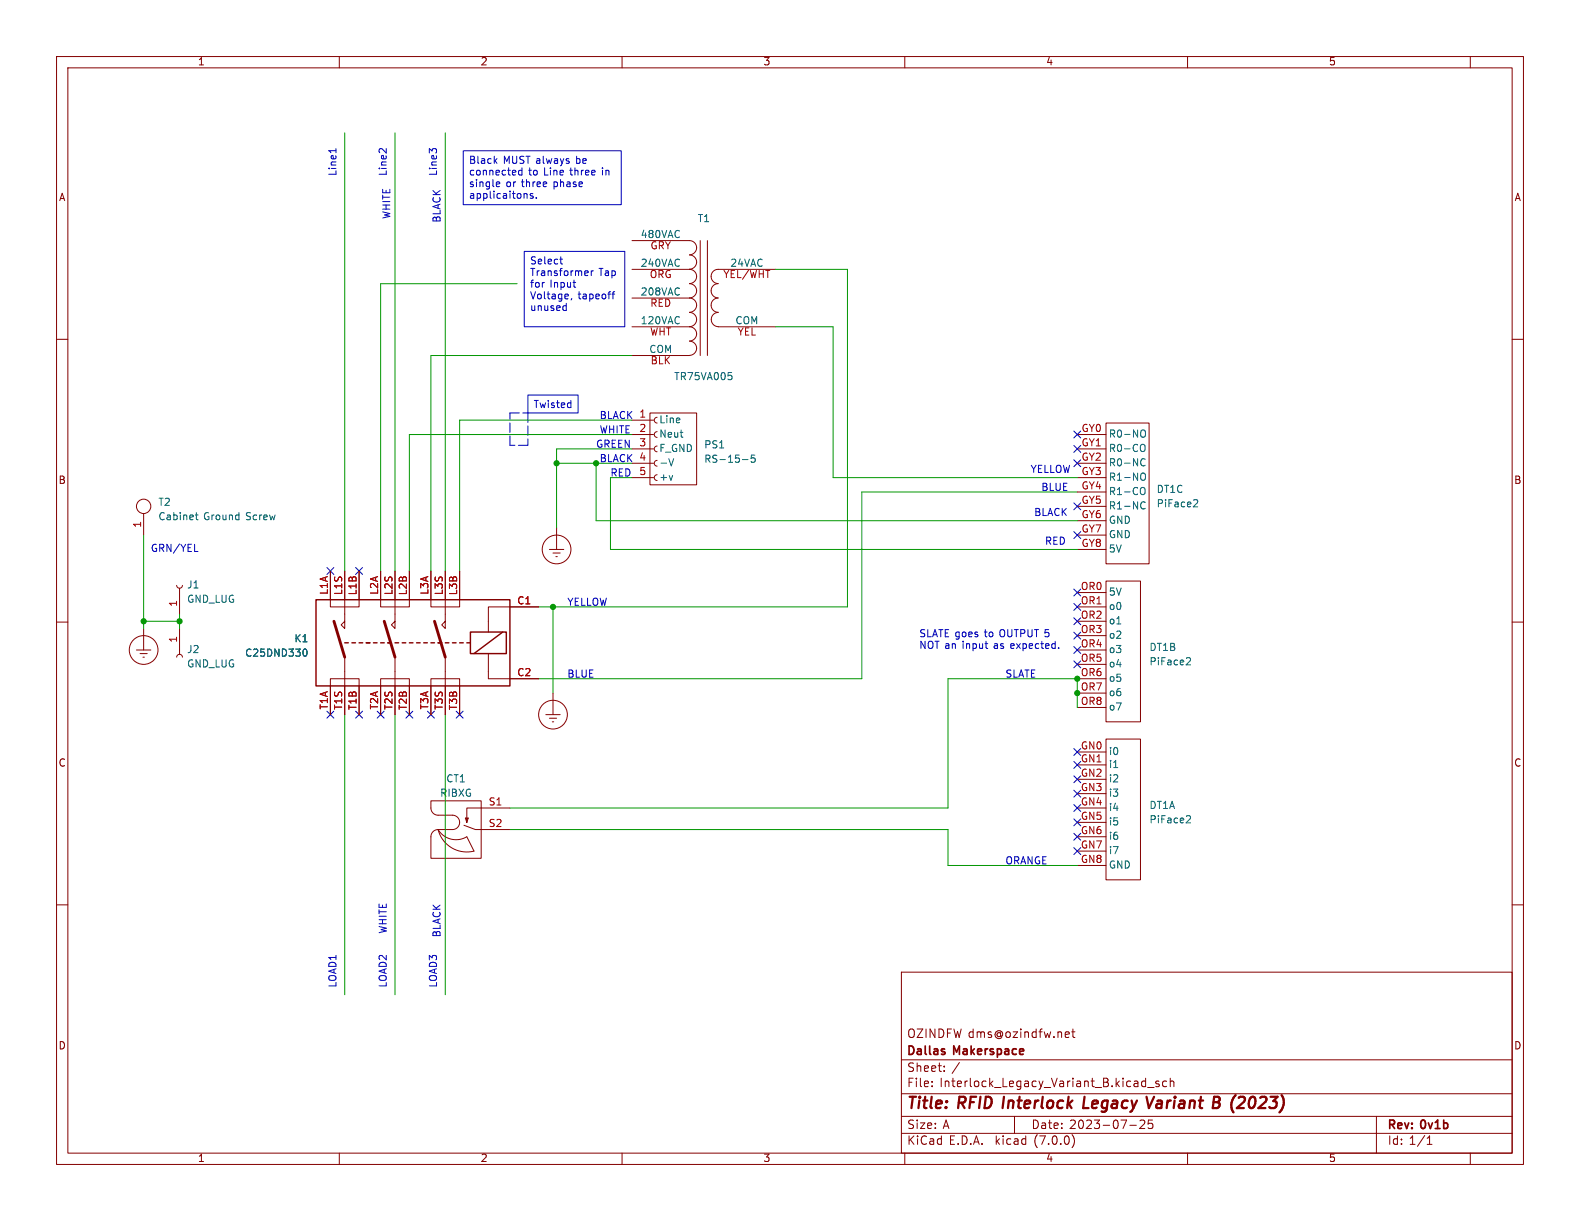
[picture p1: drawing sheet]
<svg xmlns="http://www.w3.org/2000/svg" width="279mm" height="216mm" viewBox="0 0 279 216" stroke-linecap="round" stroke-linejoin="round" font-family="sans-serif">
<g fill="none" stroke="#840000" stroke-width=".18">
<path d="M10 10h259.4v195.9h-259.4zM12 12h255.4v191.9h-255.4zM60 10v2M110 10v2M160 10v2M210 10v2M260 10v2M10 60h2M111.8 42.5h10.1a1.26 1.26 0 0 1 1.3 1.3 1.26 1.26 0 0 1-1.3 1.3M111.8 47.6h10.1M111.8 52.7h10.1M111.8 57.8h10.1"/>
<path d="M121.9 57.8a1.26 1.26 0 0 1 1.3 1.2 1.26 1.26 0 0 1-1.3 1.3M121.9 55.2a1.26 1.26 0 0 1 1.3 1.3 1.26 1.26 0 0 1-1.3 1.3M121.9 52.7a1.26 1.26 0 0 1 1.3 1.3 1.26 1.26 0 0 1-1.3 1.2M121.9 50.2a1.26 1.26 0 0 1 1.3 1.2 1.26 1.26 0 0 1-1.3 1.3M121.9 47.6a1.26 1.26 0 0 1 1.3 1.3 1.26 1.26 0 0 1-1.3 1.2M121.9 45.1a1.26 1.26 0 0 1 1.3 1.2 1.26 1.26 0 0 1-1.3 1.3M123.8 42.5v20.4M125.1 42.5v20.4M127 50.2a1.27 1.27 0 0 0-1.2 1.2 1.27 1.27 0 0 0 1.2 1.3 1.26 1.26 0 0 0-1.2 1.3 1.26 1.26 0 0 0 1.2 1.2M127 55.2a1.26 1.26 0 0 0-1.2 1.3 1.26 1.26 0 0 0 1.2 1.3h10.2M137.2 47.6h-10.2a1.26 1.26 0 0 0-1.2 1.3 1.26 1.26 0 0 0 1.2 1.2M267.4 60h2"/>
<path d="M111.8 74.3h3.8M111.8 76.8h3.8M111.8 79.4h3.8M111.8 62.9h10.1M114.9 73h8.3v12.7h-8.3zM116.2 78.9l-.3 .1-.2 .4 .1 .3 .4 .2M116.2 76.3l-.3 .2-.2 .3 .1 .4 .4 .1M116.2 73.8l-.3 .1-.2 .4 .1 .3 .4 .2M121.9 60.3a1.26 1.26 0 0 1 1.3 1.3 1.26 1.26 0 0 1-1.3 1.2M190.5 76.8h5.1M190.5 79.4h5.1M195.6 74.8h7.6v24.9h-7.6z"/>
<path d="M25.4 90.8v3.8M97.2 97.2h2.5M97.8 97.8h1.3M98.3 98.4h.3M98.4 93.3v3.9M111.8 81.9h3.8M111.8 84.5h3.8M116.2 83.9l-.3 .2-.2 .3 .1 .4 .4 .2M116.2 81.4l-.3 .1-.2 .4 .1 .4 .4 .1M190.5 81.9h5.1M190.5 84.5h5.1M190.5 87h5.1"/>
<path d="M190.5 89.5h5.1M190.5 92.1h5.1M190.5 94.6h5.1M190.5 97.2h5.1M10 110h2M24.1 114.9h2.6M24.8 115.6h1.2M25.3 116.2h.2M25.4 111.1v3.8M31.2 103.5l.2 .3 .3 .2 .4-.1 .2-.4M31.2 116.2l.2-.4 .4-.1 .3 .2 .2 .3M31.7 104v4.6"/>
<path d="M31.7 111.1v4.6M58.4 101v6.3h5.1v-6.3M61 101v10.1l-.7-.6 .7-.6M61 116.2v10.2M67.3 101v6.3h5.1v-6.3M69.8 101v10.1l-.6-.6 .6-.6M69.8 116.2v10.2M76.2 101v6.3h5.1v-6.3M78.7 101v10.1l-.6-.6 .6-.6M78.7 116.2v10.2M86.4 115.6v4.4h8.8M95.2 107.3h-8.8v4.5"/>
<path d="M190.5 104.8h5.1M190.5 107.3h5.1M190.5 109.9h5.1M190.5 112.4h5.1M190.5 114.9h5.1M190.5 117.5h5.1M195.6 102.7h6.1v24.9h-6.1zM267.4 110h2M58.4 126.4v-6.4h5.1v6.4M67.3 126.4v-6.4h5.1v6.4M76.2 126.4v-6.4h5.1v6.4M96.5 126.4h2.6"/>
<path d="M97.2 127h1.2M97.7 127.6h.2M97.8 122.6v3.8M190.5 120h5.1M190.5 122.6h5.1M190.5 125.1h5.1M190.5 133h5.1M190.5 135.3h5.1M190.5 137.8h5.1M195.6 130.7h6.1v24.9h-6.1zM10 160h2M76.2 141.6h8.9v10.2h-8.9v-3.8a1.27 1.27 0 0 1 1.3-1.3h2.5a1.27 1.27 0 0 0 1.3-1.3 1.27 1.27 0 0 0-1.3-1.3h-2.5a1.27 1.27 0 0 1-1.3-1.2z"/>
<path d="M77.5 146.7a3.7 3.7 0 0 0 5 1.3l1.3 2.5a5.2 5.2 0 0 1-6.3-3.8zM82 145.9l2.1 .8h6.1M82.3 144.7l.2 .2 .3-.2M82.3 144.7h.5l-.3 .7zM90.2 142.9h-7.7v2.5M190.5 140.3h5.1M190.5 142.9h5.1M190.5 145.4h5.1M190.5 148h5.1M190.5 150.5h5.1M190.5 153h5.1M267.4 160h2"/>
<path d="M159.4 171.9h108v32h-108zM159.4 197.4h108M159.4 193.4h108M159.4 187.4h108M164.8 192v.2M164.8 191.2v.2M167 189.3v.2M167 188.5v.2M179.4 197.4v3M188.4 183.4h.6M188.4 182.5h.5l.2 .3-.7 .2M189.5 182.5h.6"/>
<path d="M189.7 182v1.2l.4 .3M199.8 199h1.1M202.4 198.2v.5l-.9 .9h.9M202.9 192.3h1.2M203.8 198.1h-.7l-.1 .7 .2-.2 .5 .1 .2 .2-.1 .5-.2 .2-.6-.2M204.9 191.2h-.3l-.2 .2v.2l.5 .1v.4h-.5M206.3 191.2h-.4l-.3 .2v.5l.1 .2h.6M206.9 191.3l.3-.1h.3l.1 1M206.9 190.7v1.5M243.4 197.4v6.5M60 203.9v2M110 203.9v2"/>
<path d="M159.4 200.4h108M160 203.9v2M189.6 200.7a1.74 1.74 0 0 1 0 2.2M210 203.9v2M252.4 202.4h.8M252.4 201.3l.4-.4v1.5M260 203.9v2"/>
<circle cx="25.4" cy="89.5" r="1.27"/>
<circle cx="98.4" cy="97.2" r="2.54"/>
<circle cx="25.4" cy="114.9" r="2.54"/>
<circle cx="97.8" cy="126.4" r="2.54"/>
</g>
<path d="M191.8 193.9l-.3 2h1M204.1 193.9l-.9 2M214.7 193.9h.7a.49 .49 0 0 1 .3 .6 .49 .49 0 0 1-.4 .4l.2 .1a.58 .58 0 0 1-.3 .9M218.5 193.6l-.1 .1M226.6 193.6l.1 .1" fill="none" stroke="#840000" stroke-width=".4"/>
<g fill="none" stroke="#006464" stroke-width=".18">
<path d="M128.8 65.9h.6M129.3 66.4l.1 .2-.1 .5M202 78.6a.43 .43 0 0 1 .5 .4v.4a.43 .43 0 0 1-.5 .4M202 76a.43 .43 0 0 1 .6 .5v.4a.43 .43 0 0 1-.6 .4M34.5 91.1h.5M34.7 90.6v1.1l.3 .2M119.1 81.1l-.4 1.3M131.3 81.3h1M133.5 80.5h-.6l-.1 .6 .2-.1h.4l.1 .2v.4l-.2 .1-.5-.1M202 86.2a.43 .43 0 0 1 .5 .4v.4a.43 .43 0 0 1-.5 .5M202 81.2l.3-.1 .2 .1M202 88.8l.3-.1 .2 .2"/>
<path d="M202 83.7a.43 .43 0 0 1 .6 .4v.4a.43 .43 0 0 1-.6 .4M202.5 82.3l-.2 .1-.3-.1M202.5 89.9l-.2 .1-.3-.1M211.3 88.4h.4l.1 .3-.8 .9h.8M53.8 114.8h.1a.68 .68 0 0 1 .4 .6 .68 .68 0 0 1-.4 .6h-.1M210 116.3l.4 .1 .1 .3-.8 .9h.8M210 144.2l.4 .1 .1 .3-.8 .9h.8"/>
</g>
<g fill="none" stroke="#840000" stroke-width=".25">
<path d="M55.9 106h34.3v15.3h-34.3zM61 113.7h.6M62.2 113.7h.7M63.5 113.7h.6M64.8 113.7h.6M66 113.7h.7M67.3 113.7h.6M68.6 113.7h.6M69.8 113.7h.7M71.1 113.7h.7M72.4 113.7h.6M73.7 113.7h.6"/>
<path d="M74.9 113.7h.7M76.2 113.7h.6M77.5 113.7h.6M78.7 113.7h.7M80 113.7h.6M81.3 113.7h.6M82.5 113.7h.7M83.2 111.8h6.3v3.8h-6.3zM88.9 111.8l-5.1 3.8"/>
</g>
<path d="M59.1 109.9l1.9 6.3M67.9 109.9l1.9 6.3M76.8 109.9l1.9 6.3" fill="none" stroke="#840000" stroke-width=".51"/>
<g fill="none" stroke="#0000c2" stroke-width=".18">
<path d="M59.4 26.3v.7M81.9 26.7h28v9.5h-28zM87.5 28.4l.4 .5M87.9 28l-.5 .5M88 32.2h.3l.1 .3-.6 .1M88.3 32.9l-.3 .1M91.8 30.2v.6l.1 .2 .4-.1M92.3 29.7v1.3M94.2 34.3l-.3-.1-.1 .2v.2l.4 .1v.3h-.4M94.8 34.9v.2M92.7 44.5h17.8v13.3h-17.8zM99 45.8h.5"/>
<path d="M99.2 46.5l.3 .2M100.1 53.6v1.3M100.1 54.8l-.1 .1M101.1 52.8l-.1 .2M101.3 49.9h.5M101.7 50.8h.1M103.9 47.9l.1 .3-.6 .1M104.6 47.9v.8M104.9 47.9l-.3 .2M108.2 52h.5M108.7 51.6l-.3 .2v1M93.3 69.9h8.9v3.1h-8.9z"/>
<path d="M187.2 114.5v.2"/>
</g>
<path d="M90.2 73h3.1M90.2 78.7v-5.7M93.3 78.7h-3.1M93.3 73v5.7" fill="none" stroke="#0000c2" stroke-width=".18" stroke-dasharray="1.7 .6"/>
<g fill="none" stroke="#009600" stroke-width=".18">
<path d="M61 23.5v77.5M69.8 23.5v77.5M78.7 23.5v77.5M91.4 50.2h-24.1v50.8M137.2 57.8h10.1v26.7h43.2M137.2 47.6h12.7v59.7h-54.7M111.8 74.3h-30.5v26.7M111.8 62.9h-35.6v38.1M111.8 79.4h-13.4v13.9M111.8 76.8h-39.4v24.2M25.4 94.6v16.5M98.4 81.9h13.4"/>
<path d="M105.4 81.9v10.2h85.1M111.8 84.5h-3.9v12.7h82.6M190.5 87h-38.1v33h-57.2M25.4 109.9h6.3M31.7 108.6v2.5M97.8 107.3v15.3M61 126.4v49.5M69.8 126.4v49.5M78.7 126.4v49.5M190.5 125.1v-5.1h-22.9v22.9h-77.4M90.2 146.7h77.4v6.3h22.9"/>
</g>
<g fill="none" stroke="#000084" stroke-width=".18">
<path d="M189.9 78.8l1.2 1.2M189.9 76.2l1.2 1.2M191.1 78.8l-1.2 1.2M191.1 76.2l-1.2 1.2M189.9 94l1.2 1.2M189.9 81.3l1.2 1.2M189.9 88.9l1.2 1.2M191.1 94l-1.2 1.2M191.1 81.3l-1.2 1.2M191.1 88.9l-1.2 1.2M57.8 100.4l1.2 1.2M59 100.4l-1.2 1.2"/>
<path d="M62.9 100.4l1.2 1.2M64.1 100.4l-1.2 1.2M189.9 116.9l1.2 1.2M189.9 111.8l1.2 1.2M189.9 106.7l1.2 1.2M189.9 104.2l1.2 1.2M189.9 109.2l1.2 1.3M189.9 114.3l1.2 1.2M191.1 116.9l-1.2 1.2M191.1 111.8l-1.2 1.2M191.1 106.7l-1.2 1.2M191.1 104.2l-1.2 1.2"/>
<path d="M191.1 109.2l-1.2 1.3M191.1 114.3l-1.2 1.2M57.8 125.8l1.2 1.2M59 125.8l-1.2 1.2M62.9 125.8l1.2 1.2M64.1 125.8l-1.2 1.2M66.7 125.8l1.2 1.2M67.9 125.8l-1.2 1.2M71.8 125.8l1.2 1.2M73 125.8l-1.2 1.2M75.6 125.8l1.2 1.2M76.8 125.8l-1.2 1.2"/>
<path d="M80.7 125.8l1.2 1.2M81.9 125.8l-1.2 1.2M189.9 134.6l1.2 1.3M189.9 139.7l1.2 1.2M189.9 132.4l1.2 1.2M189.9 137.2l1.2 1.2M191.1 134.6l-1.2 1.3M191.1 139.7l-1.2 1.2M191.1 132.4l-1.2 1.2M191.1 137.2l-1.2 1.2M189.9 149.9l1.2 1.2M189.9 147.3l1.2 1.3"/>
<path d="M189.9 144.8l1.2 1.2M189.9 142.3l1.2 1.2M191.1 149.9l-1.2 1.2M191.1 147.3l-1.2 1.3M191.1 144.8l-1.2 1.2M191.1 142.3l-1.2 1.2"/>
</g>
<g fill="#009600" stroke="#009600" stroke-width=".18">
<circle cx="190.5" cy="122.6" r=".46"/>
<circle cx="190.5" cy="120" r=".46"/>
<circle cx="105.4" cy="81.9" r=".46"/>
<circle cx="98.4" cy="81.9" r=".46"/>
<circle cx="31.7" cy="109.9" r=".46"/>
<circle cx="97.8" cy="107.3" r=".46"/>
<circle cx="25.4" cy="109.9" r=".46"/>
</g>
<g font-size="2.8" fill="#840000">
<text x="160.4" y="196.7">Title:</text>
<text x="169.5" y="196.7">RFID Interlock</text>
<text x="192.8" y="196.7">Legacy</text>
<text x="204.7" y="196.7">Variant</text>
<text x="217" y="196.7">B (2023)</text>
</g>
<g font-size="2.1" fill="#840000">
<text x="160.4" y="183.8">OZINDFW dms@ozindfw.net</text>
<text x="160.4" y="189.8">Sheet:</text>
<text x="160.4" y="187">Dallas</text>
<text x="168.3" y="189.8">/</text>
<text x="168.7" y="187">Makerspace</text>
<text x="160.4" y="192.5">File:</text>
<text x="166.2" y="192.5">Interlock_Legacy_Variant_B.kicad_sch</text>
<text x="160.4" y="202.7">KiCad</text>
<text x="160.4" y="199.9">Size:</text>
<text x="166.7" y="199.9">A</text>
<text x="167.8" y="202.7">E.D.A.</text>
<text x="176.1" y="202.7">kicad</text>
<text x="182.4" y="199.9">Date:</text>
<text x="183" y="202.7">(7.0.0)</text>
<text x="189.1" y="199.9">2023-07-25</text>
<text x="245.4" y="200.1">Rev:</text>
<text x="245.4" y="202.7">Id: 1/1</text>
<text x="251.4" y="200.1">0v1b</text>
</g>
<g font-size="1.8" fill="#840000">
<text x="35" y="11.8">1</text>
<text x="85" y="11.8">2</text>
<text x="135" y="11.8">3</text>
<text x="185" y="11.8">4</text>
<text x="235" y="11.8">5</text>
<text x="10.4" y="35.8">A</text>
<text x="267.8" y="35.8">A</text>
<text x="10.3" y="85.8">B</text>
<text x="267.7" y="85.8">B</text>
<text x="10.3" y="135.8">C</text>
<text x="267.7" y="135.8">C</text>
<text x="10.3" y="185.8">D</text>
<text x="267.7" y="185.8">D</text>
<text x="35" y="205.7">1</text>
<text x="85" y="205.7">2</text>
<text x="135" y="205.7">3</text>
<text x="185" y="205.7">4</text>
<text x="235" y="205.7">5</text>
</g>
<g font-size="1.8" fill="#0000c2">
<text x="82.9" y="29.3">Black</text>
<text x="89" y="29.3">MUST always</text>
<text x="102" y="29.3">be</text>
<text x="59.7" y="31.1" transform="rotate(-90 59.7 31.1)">Line1</text>
<text x="68.6" y="31.1" transform="rotate(-90 68.6 31.1)">Line2</text>
<text x="77.5" y="31.1" transform="rotate(-90 77.5 31.1)">Line3</text>
<text x="82.9" y="31.4">connected</text>
<text x="82.9" y="33.5">single</text>
<text x="82.9" y="35.5">applicaitons.</text>
<text x="89.5" y="33.5">or</text>
<text x="92.3" y="33.5">three</text>
<text x="93.5" y="31.4">to</text>
<text x="96.3" y="31.4">Line</text>
<text x="98.1" y="33.5">phase</text>
<text x="101" y="31.4">three</text>
<text x="106.7" y="31.4">in</text>
<text x="69.2" y="38.7" transform="rotate(-90 69.2 38.7)">WHITE</text>
<text x="78.1" y="39.4" transform="rotate(-90 78.1 39.4)">BLACK</text>
<text x="93.7" y="47.1">Select</text>
<text x="93.7" y="49.2">Transformer</text>
<text x="93.7" y="51.2">for</text>
<text x="93.7" y="53.3">Voltage,</text>
<text x="97.3" y="51.2">Input</text>
<text x="102.2" y="53.3">tapeoff</text>
<text x="105.9" y="49.2">Tap</text>
<text x="93.7" y="55.3">unused</text>
<text x="94.4" y="72.5">Twisted</text>
<text x="106" y="76.8">WHITE</text>
<text x="106" y="74.3">BLACK 1</text>
<text x="105.4" y="79.4">GREEN</text>
<text x="106" y="81.9">BLACK 4</text>
<text x="182.2" y="83.8">YELLOW</text>
<text x="107.9" y="84.5">RED</text>
<text x="184.1" y="87">BLUE</text>
<text x="182.9" y="91.4">BLACK</text>
<text x="26.7" y="97.8">GRN/YEL</text>
<text x="184.8" y="96.5">RED</text>
<text x="100.3" y="107.3">YELLOW</text>
<text x="162.6" y="112.9">SLATE goes</text>
<text x="174.2" y="112.9">to</text>
<text x="177" y="112.9">OUTPUT 5</text>
<text x="162.6" y="114.9">NOT an input</text>
<text x="175.9" y="114.9">as expected.</text>
<text x="100.3" y="120">BLUE</text>
<text x="177.8" y="120">SLATE</text>
<text x="177.8" y="153">ORANGE</text>
<text x="68.6" y="165.1" transform="rotate(-90 68.6 165.1)">WHITE</text>
<text x="78.1" y="165.7" transform="rotate(-90 78.1 165.7)">BLACK</text>
<text x="59.7" y="174.6" transform="rotate(-90 59.7 174.6)">LOAD1</text>
<text x="68.6" y="174.6" transform="rotate(-90 68.6 174.6)">LOAD2</text>
<text x="77.5" y="174.6" transform="rotate(-90 77.5 174.6)">LOAD3</text>
</g>
<g font-size="1.8" fill="#006464">
<text x="123.3" y="39.6">T1</text>
<text x="113.2" y="42.3">480VAC</text>
<text x="113.2" y="47.4">240VAC</text>
<text x="113.2" y="52.5">208VAC</text>
<text x="113.2" y="57.5">120VAC</text>
<text x="130" y="57.5">COM</text>
<text x="114.8" y="62.6">COM</text>
<text x="119.2" y="67.5">TR75VA005</text>
<text x="116.6" y="75.1">Line</text>
<text x="116.6" y="77.7">Neut</text>
<text x="196.1" y="77.7">R0-NO</text>
<text x="116.6" y="80.2">F_GND</text>
<text x="116.6" y="82.7">-V</text>
<text x="124.5" y="79.6">PS1</text>
<text x="124.5" y="82.1">RS-15-5</text>
<text x="196.1" y="80.2">R0-CO</text>
<text x="196.1" y="82.7">R0-NC</text>
<text x="27.9" y="89.7">T2</text>
<text x="116.6" y="85.3">+v</text>
<text x="196.1" y="85.3">R1-NO</text>
<text x="196.1" y="87.8">R1-CO</text>
<text x="204.5" y="87.4">DT1C</text>
<text x="204.5" y="90">PiFace2</text>
<text x="27.9" y="92.3">Cabinet</text>
<text x="36" y="92.3">Ground</text>
<text x="43.5" y="92.3">Screw</text>
<text x="196.1" y="90.4">R1-NC</text>
<text x="196.1" y="92.9">GND</text>
<text x="196.1" y="95.4">GND</text>
<text x="196.1" y="98">5V</text>
<text x="33" y="104.3">J1</text>
<text x="33" y="106.9">GND_LUG</text>
<text x="196.1" y="105.6">5V</text>
<text x="52" y="113.9">K1</text>
<text x="196.1" y="108.1">o0</text>
<text x="196.1" y="110.7">o1</text>
<text x="196.1" y="113.2">o2</text>
<text x="33" y="115.8">J2</text>
<text x="33" y="118.3">GND_LUG</text>
<text x="43.3" y="116.4">C25DND330</text>
<text x="196.1" y="115.8">o3</text>
<text x="196.1" y="118.3">o4</text>
<text x="203.2" y="115.4">DT1B</text>
<text x="203.2" y="117.9">PiFace2</text>
<text x="196.1" y="120.8">o5</text>
<text x="196.1" y="123.4">o6</text>
<text x="196.1" y="125.9">o7</text>
<text x="196.1" y="133.8">i0</text>
<text x="196.1" y="136.1">i1</text>
<text x="77.8" y="141.2">RIBXG</text>
<text x="78.9" y="138.6">CT1</text>
<text x="196.1" y="138.6">i2</text>
<text x="196.1" y="141.2">i3</text>
<text x="196.1" y="143.7">i4</text>
<text x="203.2" y="143.3">DT1A</text>
<text x="196.1" y="146.2">i5</text>
<text x="196.1" y="148.8">i6</text>
<text x="203.2" y="145.9">PiFace2</text>
<text x="196.1" y="151.3">i7</text>
<text x="196.1" y="153.9">GND</text>
</g>
<g font-size="1.8" fill="#a90000">
<text x="115" y="44.4">GRY</text>
<text x="129.1" y="47.4">24VAC</text>
<text x="114.8" y="49.5">ORG</text>
<text x="127.8" y="49.5">YEL/WHT</text>
<text x="114.9" y="59.7">WHT</text>
<text x="114.9" y="54.6">RED</text>
<text x="130.4" y="59.7">YEL</text>
<text x="115" y="64.8">BLK</text>
<text x="113" y="76.6">2</text>
<text x="191.2" y="76.6">GY0</text>
<text x="113" y="79.1">3</text>
<text x="191.2" y="79.1">GY1</text>
<text x="191.2" y="81.7">GY2</text>
<text x="113" y="84.2">5</text>
<text x="191.2" y="84.2">GY3</text>
<text x="191.2" y="86.7">GY4</text>
<text x="191.2" y="89.3">GY5</text>
<text x="25.1" y="93.4" transform="rotate(-90 25.1 93.4)">1</text>
<text x="191.2" y="91.8">GY6</text>
<text x="191.2" y="94.4">GY7</text>
<text x="191.2" y="96.9">GY8</text>
<text x="31.5" y="107.3" transform="rotate(-90 31.5 107.3)">1</text>
<text x="58.2" y="105.2" transform="rotate(-90 58.2 105.2)">L1A</text>
<text x="60.7" y="105.3" transform="rotate(-90 60.7 105.3)">L1S</text>
<text x="63.2" y="105.3" transform="rotate(-90 63.2 105.3)">L1B</text>
<text x="67.1" y="105.2" transform="rotate(-90 67.1 105.2)">L2A</text>
<text x="69.6" y="105.3" transform="rotate(-90 69.6 105.3)">L2S</text>
<text x="72.1" y="105.3" transform="rotate(-90 72.1 105.3)">L2B</text>
<text x="75.9" y="105.2" transform="rotate(-90 75.9 105.2)">L3A</text>
<text x="78.5" y="105.3" transform="rotate(-90 78.5 105.3)">L3S</text>
<text x="81" y="105.3" transform="rotate(-90 81 105.3)">L3B</text>
<text x="91.4" y="107.1">C1</text>
<text x="191.1" y="104.5">OR0</text>
<text x="191.1" y="107.1">OR1</text>
<text x="31.5" y="113.7" transform="rotate(-90 31.5 113.7)">1</text>
<text x="191.1" y="109.6">OR2</text>
<text x="191.1" y="112.1">OR3</text>
<text x="91.4" y="119.8">C2</text>
<text x="191.1" y="114.7">OR4</text>
<text x="191.1" y="117.2">OR5</text>
<text x="191.1" y="119.8">OR6</text>
<text x="58.2" y="125.5" transform="rotate(-90 58.2 125.5)">T1A</text>
<text x="60.7" y="125.6" transform="rotate(-90 60.7 125.6)">T1S</text>
<text x="63.2" y="125.6" transform="rotate(-90 63.2 125.6)">T1B</text>
<text x="67.1" y="125.5" transform="rotate(-90 67.1 125.5)">T2A</text>
<text x="69.6" y="125.6" transform="rotate(-90 69.6 125.6)">T2S</text>
<text x="72.1" y="125.6" transform="rotate(-90 72.1 125.6)">T2B</text>
<text x="75.9" y="125.5" transform="rotate(-90 75.9 125.5)">T3A</text>
<text x="78.5" y="125.6" transform="rotate(-90 78.5 125.6)">T3S</text>
<text x="81" y="125.6" transform="rotate(-90 81 125.6)">T3B</text>
<text x="191.1" y="122.3">OR7</text>
<text x="191.1" y="124.8">OR8</text>
<text x="191.1" y="132.7">GN0</text>
<text x="191.1" y="135">GN1</text>
<text x="191.1" y="137.5">GN2</text>
<text x="86.4" y="142.6">S1</text>
<text x="191.1" y="140.1">GN3</text>
<text x="191.1" y="142.6">GN4</text>
<text x="86.4" y="146.4">S2</text>
<text x="191.1" y="145.2">GN5</text>
<text x="191.1" y="147.7">GN6</text>
<text x="191.1" y="150.2">GN7</text>
<text x="191.1" y="152.8">GN8</text>
</g>
</svg>
